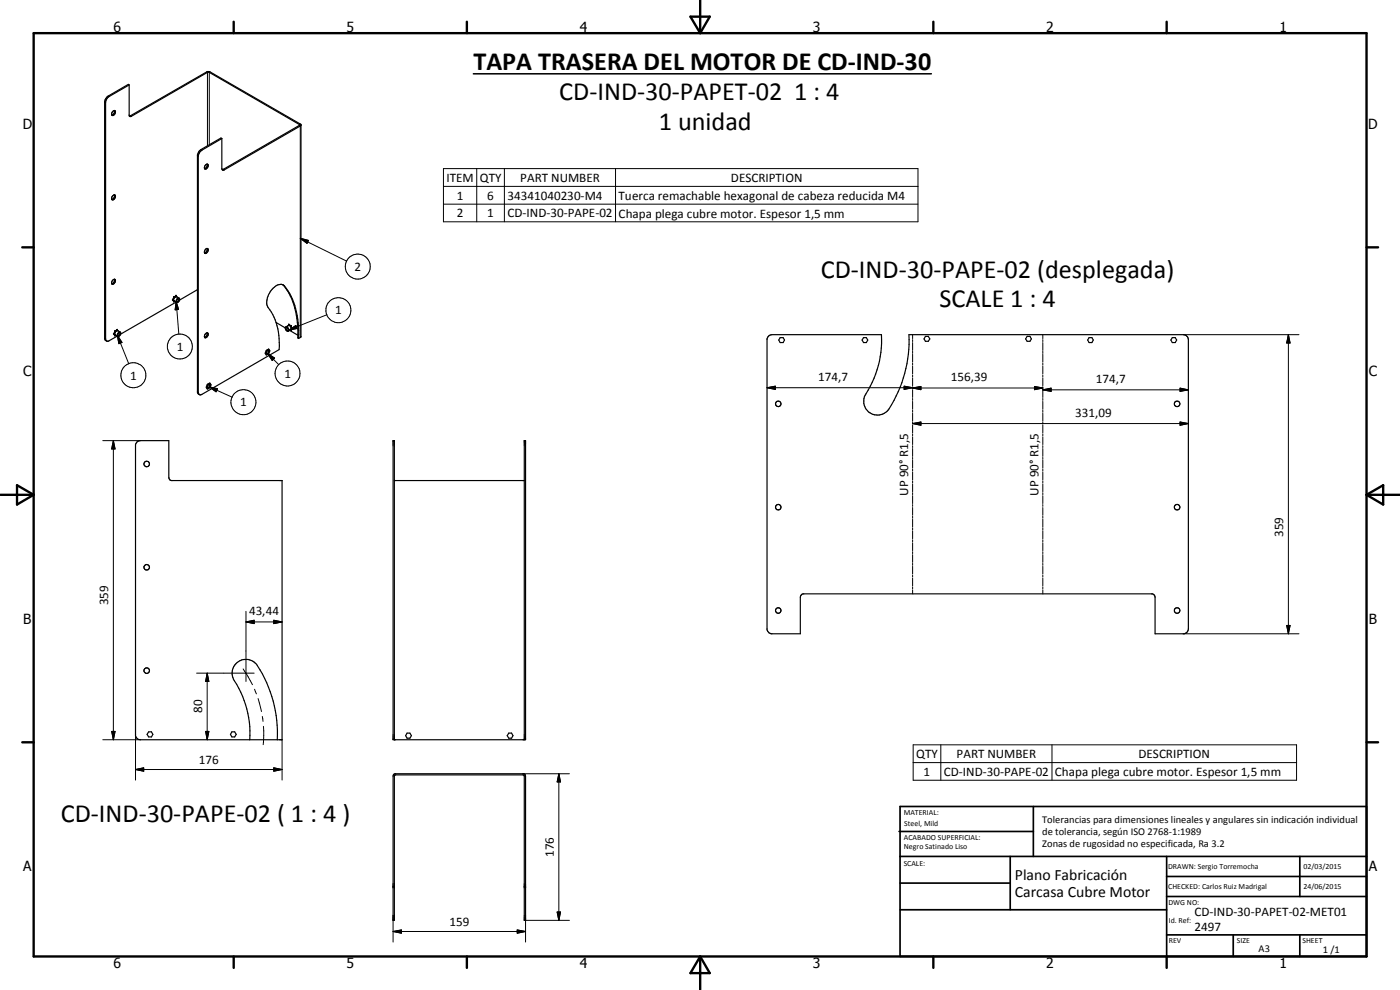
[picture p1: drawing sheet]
<svg xmlns="http://www.w3.org/2000/svg" width="420mm" height="297mm" viewBox="0 0 420 297" stroke-linecap="round" stroke-linejoin="round" font-family="sans-serif">
<g fill="none" stroke="#000" stroke-width=".35">
<path d="M33.8 33.5l.3-.3a.44 .44 0 0 1 .6 .2 .44 .44 0 0 1-.1 .6 .62 .62 0 0 1-.4 .5 .62 .62 0 0 1-.7-.1zM34.3 33.1a1.12 1.12 0 0 1-.7 1.4M38.8 25.5v9.2l.2 .3 23.5-13.4 27.4 15.8v.2l-23.1 13.3M38.8 25.5l-.3-.2-6 3.5a2.43 2.43 0 0 0-1.1 1.8v70.9a.91 .91 0 0 0 1.4 .7l2.4-1.4M38.8 25.5l-6 3.5-.8 .8-.3 .8v71.3l.2 .3M38.9 34.8l23.2-13.3h.6l27.5 15.8 .1 63.8-.7 .5M90.3 37.6l-23 13.4h-.6M33.8 58.8a.48 .48 0 0 1 .7-.3 .48 .48 0 0 1 .1 .8l-.4 .5a.47 .47 0 0 1-.7 .1 .47 .47 0 0 1 .1-.7zM34.3 58.5a1.06 1.06 0 0 1-.7 1.3M61.6 49.6l.2-.2a.49 .49 0 0 1 .7 .1 .49 .49 0 0 1-.2 .7l-.4 .5a.52 .52 0 0 1-.6-.3 .52 .52 0 0 1 .2-.7zM62.2 49.2a1.12 1.12 0 0 1-.8 1.4M66.6 41.6v8.9l.1 .5"/>
<path d="M66.6 41.6l-.3-.2-6 3.5-.6 .5-.4 1.1v71.3l.5 .6M66.6 41.6l-6 3.4a2.2 2.2 0 0 0-1.1 1.9v70.8l.3 .7M66.7 50.9h.1M61.8 74.7a.47 .47 0 0 1 .6 0 .47 .47 0 0 1 0 .7l-.5 .6a.44 .44 0 0 1-.6-.1 .44 .44 0 0 1 .1-.6zM62.2 74.5a1.12 1.12 0 0 1-.8 1.4M33.8 84.1a.48 .48 0 0 1 .7-.3 .48 .48 0 0 1 .1 .8 .57 .57 0 0 1-.4 .6 .57 .57 0 0 1-.7-.3zM34.3 83.8a1.06 1.06 0 0 1-.7 1.3M34.4 99.2l.1 .1M34.5 99.8l-.3 .3M34.5 99.4l-.3 .7M34.5 99.4v.4M34.5 99.8v.6"/>
<path d="M34.6 99.3l-.1 .1M34.6 99.3h.2M34.8 99.3l-.3 .5M34.9 99.3h-.1M34.9 99.2h.4l.8 .5M35.1 99.1l.2 .1M35.1 99.1l-.5 .2M35.1 99.1l-.2 .2M35.2 98.8v.1M35.5 99.3v.1M36.1 99.7l.1 .5M36.1 99.7a.74 .74 0 0 0-.8 .4 .74 .74 0 0 0 .2 .9l.7-.8"/>
<path d="M51.8 90h-.1M51.9 90l.2 .3M51.9 89.8v.2M51.9 90l.2 .1M52.1 90.1l.1 .2M52.1 90.1v.1M52.1 89v.1M52.1 90.2l.1 .1M52.1 90.5h.1M52.1 90.5v.1M52.1 90.3h.2M52.1 89.2l-.2 .6"/>
<path d="M52.1 89.2l.1 .3M52.2 89.5l-.1 .6M52.2 90.3h-.1M52.2 89.4l-.3 .4M52.2 90.3l.8 .4M52.3 89.2h-.2M52.4 90.4l-.3 .1M52.6 89l-.4 .4M52.6 89l-.3 .2M52.7 88.9l-.4 .3M52.7 88.9h.2M52.7 88.9l-.1 .1"/>
<path d="M52.8 88.6l.1 .1M52.9 90.6l-16.7 9.6M52.9 88.9l-.3 .1M52.9 88.9l.9 .6M53.1 89.7a.46 .46 0 0 1 .8-.2 .46 .46 0 0 1-.1 .8 .47 .47 0 0 1-.7 .4 .47 .47 0 0 1-.1-.8zM53.2 89.8l.3-.1a.44 .44 0 0 1 .1 .5 .44 .44 0 0 1-.6 .2zM59.3 86.9l-5.4 3.1M62.2 99.9a1.12 1.12 0 0 1-.8 1.3M82.9 96.8l2.7 1.6M82.9 96.8l.8 3.8 .1 4.3-23.2 13.4-.8 .1M82.9 96.8l-1.5-3.2a3.9 3.9 0 0 1-1.2-3.8 5.5 5.5 0 0 1 4.2-4.5l.3 .1a9.6 9.6 0 0 1 3.4 5.3 28.6 28.6 0 0 1 1.5 10.9M84.9 85.4a22.3 22.3 0 0 1 4.5 14.8v1.2l.2 .2"/>
<path d="M85.8 98.1a.72 .72 0 0 1 .8 .5 .72 .72 0 0 1-.3 .8l-.5-.5-.2-.5M85.8 98.1l-.2 .3M85.9 98.3a.48 .48 0 0 1 .5 .3 .48 .48 0 0 1-.2 .6l-.4-.5zM86.7 97.2v.2M86.8 97.5l-.3 .2M86.8 97.5l.5 .3M86.8 97.5l.1 .2M86.9 99.1l2.5 1.5M86.9 97.7l-.2-.1-.9 .5M86.9 97.7l.4 .1M86.9 97.7l.5 .6-.1 .6M87 97.7h.1"/>
<path d="M87.2 99l.2 .1M87.2 99h.2M87.3 97.8l.1 .1M87.3 98.9l-.8 .5M87.4 99.1v.1M87.4 97.9l.2 .6M87.4 97.9v.5M87.4 97.7h.1M87.4 98.4h.1M87.5 98.4l.1 .1M87.6 98.5v.1M87.6 98.6l-.2 .4"/>
<path d="M87.7 98.6h.1M34.2 100.2h-.2M34.2 100.2l.3 .3M34.2 100.1v.1M34.2 100.2l.3 .2M34.4 100.7h.1M34.5 100.5h.1M34.5 100.6l-.1 .1M34.5 100.4l.1 .1M34.5 100.4v.1M34.6 100.5l.7 .4M34.7 100.6l-.3 .1"/>
<path d="M35.5 100l.4-.2a.49 .49 0 0 1 0 .6 .49 .49 0 0 1-.5 .2zM61.6 100.2a.48 .48 0 0 1 .7-.3 .48 .48 0 0 1 .1 .8l-.5 .6a.5 .5 0 0 1-.6-.3 .5 .5 0 0 1 .2-.6zM62.2 115.4l.7-.4 .4 .4a1.22 1.22 0 0 1-1.1 1.3l-.3-.4zM62.3 115.4l.6-.4 .3 .5-.3 .7-.6 .4-.3-.4zM62.4 115.6l.3-.2a.44 .44 0 0 1 .2 .6 .44 .44 0 0 1-.6 .2zM80 105.2l.6-.4 .3 .5-.3 .7-.6 .4-.3-.4zM80 105.1l.7-.3 .2 .4a1.23 1.23 0 0 1-1 1.3l-.3-.6zM80.1 105.4l.2-.2 .3 .2-.4 .7-.3-.3zM230.8 100.7l.9-.3h32.8a31.3 31.3 0 0 1-5.1 18.7 4.2 4.2 0 0 0 2.1 5 4.2 4.2 0 0 0 5.3-1.4 38.3 38.3 0 0 0 6-22.3h82.3l.9 .3 .4 .4 .2 .8v86.8l-.4 1-.8 .5h-8.7v-11l-.4-.8-.4-.2h-104.9l-.4 .2-.4 .8v11h-8.8l-.6-.3-.6-.9v-87.4zM234.1 101.3h.9l.4 .7-.4 .8h-.9l-.4-.8zM259.2 101.3h.8l.4 .7-.4 .8h-.8l-.5-.8zM277.7 100.9h.9l.4 .8-.4 .7h-.9l-.4-.7z"/>
<path d="M308.3 100.9h.8l.4 .8-.4 .7h-.8l-.5-.7zM326.8 101.3h.9l.4 .7-.4 .8h-.9l-.4-.8zM351.8 101.3h.9l.4 .7-.4 .8h-.9l-.4-.8zM41.1 132.6l1.1-.4h8.5v11l.3 .8 .4 .2h33.3v77.8h-42.5a1.51 1.51 0 0 1-1.5-1.2v-87.4zM118.4 144.2h38.9M44.6 219.6h.9l.4 .7-.4 .8h-.9l-.5-.8zM69.6 219.6h.8l.5 .7-.5 .8h-.8l-.4-.8zM122.2 220h.8l.5 .7-.5 .8h-.8l-.5-.8zM152.7 220h.8l.5 .7-.5 .8h-.8l-.5-.8zM75 222a30.9 30.9 0 0 0-5.1-18.7 4.1 4.1 0 0 1 2.1-5 4.1 4.1 0 0 1 5.2 1.4 37.2 37.2 0 0 1 6 22.3M118.2 232.3l.3-.1h38.7l.3 .1 .2 .6v43.2h-.4v-43.2l-.3-.4-38.6 .1v43.5h-.4v-43.2zM118.4 222v-89.8h-.4v89.8h39.7v-89.8h-.4v89.8"/>
<path d="M118 266.1h.4M157.3 266.1h.4"/>
<circle cx="44" cy="139.2" r=".85"/>
<circle cx="233.6" cy="121.2" r=".82"/>
<circle cx="353.3" cy="121.2" r=".83"/>
<circle cx="233.6" cy="152.2" r=".82"/>
<circle cx="353.3" cy="152.2" r=".84"/>
<circle cx="44" cy="170.2" r=".81"/>
<circle cx="233.6" cy="183.2" r=".82"/>
<circle cx="353.3" cy="183.2" r=".83"/>
<circle cx="44" cy="201.2" r=".83"/>
</g>
<g fill="none" stroke="#000" stroke-width=".3">
<path d="M31.4 30.6l.3 .2M32.5 28.8l.3 .2M39.2 34.7l.2 .2M62.3 21.7v22.1M62.8 21.7v21.8M89.8 37.3v.3M90.1 37.8v63.5M59.3 46.7l.2 .2M60.3 44.9l.3 .1M67 50.8l.3 .2M133.1 50.6h142.4v15.9h-142.4zM133.1 55.9h142.4"/>
<path d="M143.1 50.6v15.9M151.4 50.6v15.9M184.7 50.6v15.9M90.1 71.5l2.5 .6-.5 .9zM90.1 71.5l13.9 6.9M133.1 61.3h142.4M35.4 99.3l-.2-.4-.7 .4-.3 .9 .3 .4 .2-.1M52.9 90.4l.7 2.4-1 .2zM52.9 90.4l.8 9.8M53.1 89.1l-.2-.4-.8 .4-.3 .9 .3 .5 .3-.2M85.2 85.7l.2 .2M86.4 97.7l.3-.3 .7 .3 .3 .9-.3 .5-.2-.1"/>
<path d="M86.7 99.1l2.1-1.4 .4 .9zM98.1 94.4l-11.4 4.7M31.4 101.5l.3 .1M35.2 100.6l1.4 2.1-.9 .4zM35.2 100.6l3.4 8.5M59.3 117.6l.2 .1M62.8 116.1l2.5 .5-.5 1zM62.8 116.1l6.9 3.1M80.3 106l2.1 1.4-.7 .8zM80.3 106l3.3 3.4M230.2 116.3l2.5-.4v.9zM230.2 116.3h43.7"/>
<path d="M271.3 115.9l2.6 .4-2.6 .5zM273.9 116.4l2.5-.4v.9zM273.9 100.4v1.2M273.9 101.9v.6M273.9 102.8v2.4M273.9 105.4v.6M273.9 106.3v2.4M273.9 109v.6M273.9 109.9v2.3M273.9 112.5v.6M273.9 113.4v2.3M273.9 116v.6"/>
<path d="M273.9 116.9v2.4M273.9 119.5v.6M273.9 116.4h39.1M310.5 116l2.5 .4-2.5 .5zM313 117l2.5-.5v.9zM313 100.4v1.2M313 101.9v.6M313 102.8v2.4M313 105.4v.6M313 106.3v2.4M313 109v.6M313 109.9v2.3"/>
<path d="M313 112.5v.6M313 113.4v2.3M313 116v.6M313 116.9v2.4M313 119.5v.6M313 117h43.6M354.1 116.5l2.5 .5-2.5 .4zM355.1 100.4h34.7M386.7 100.4l.5 2.5h-1zM386.7 100.4v89.8M30.8 132.2h11.4M34 132.2l.5 2.5h-1z"/>
<path d="M34 132.2v89.8M273.9 127.1l2.5-.5v1zM273.9 120.4v2.4M273.9 123.1v.6M273.9 124v2.4M273.9 126.6v.6M273.9 127.5v2.4M273.9 130.2v.6M273.9 131.1v2.3M273.9 133.7v.6M273.9 134.6v2.3M273.9 137.2v.6"/>
<path d="M273.9 138.1v2.4M273.9 127.1h82.7M313 120.4v2.4M313 123.1v.6M313 124v2.4M313 126.6v.6M313 127.5v2.4M313 130.2v.6M313 131.1v2.3M313 133.7v.6M313 134.6v2.3M313 137.2v.6"/>
<path d="M313 138.1v2.4M354.1 126.6l2.5 .5-2.5 .5zM273.9 140.8v.6M273.9 141.6v2.4M273.9 144.3v.6M273.9 145.2v2.3M273.9 147.8v.6M273.9 148.7v2.4M273.9 151.4v.5M273.9 152.3v2.3M273.9 154.9v.6M273.9 155.8v2.4"/>
<path d="M273.9 158.4v.6M273.9 159.3v2.4M313 140.8v.6M313 141.6v2.4M313 144.3v.6M313 145.2v2.3M313 147.8v.6M313 148.7v2.4M313 151.4v.5M313 152.3v2.3M313 154.9v.6M313 155.8v2.4"/>
<path d="M313 158.4v.6M313 159.3v2.4M273.9 162v.6M273.9 162.9v2.3M273.9 165.5v.6M273.9 166.4v2.3M273.9 169v.6M273.9 169.9v2.4M273.9 172.6v.5M273.9 173.5v2.3M273.9 176.1v.6M273.9 177v1.2"/>
<path d="M313 162v.6M313 162.9v2.3M313 165.5v.6M313 166.4v2.3M313 169v.6M313 169.9v2.4M313 172.6v.5M313 173.5v2.3M313 176.1v.6M313 177v1.2M73.8 186.6l2.5-.5v1zM73.8 183.4v21.1"/>
<path d="M73.8 186.6h10.9M82.2 186.1l2.5 .5-2.5 .5zM355.1 190.2h34.7M386.2 187.7h1l-.5 2.5zM33.5 219.5h1l-.5 2.5zM59 202h17.3M61.7 219.5h1l-.5 2.5zM62.2 202l.5 2.5h-1zM62.2 202v20M73 200.7l2.8 4.7M76.4 206.8l.6 1.4M77.5 209.6l1 3.9"/>
<path d="M78.7 215l.2 1.5M79.1 217.9l-.1 5.5M30.8 222h11.4M40.7 230.9l2.4-.5v1zM40.7 230.9h44M40.7 220.5v13.6M82.2 230.4l2.5 .5-2.5 .5zM84.7 222v12.1M157 232.2h13.9M167.7 232.2l.5 2.4h-1zM167.7 232.2v43.9M274.1 223.5h115v10.6h-115z"/>
<path d="M274.1 228.8h115M282.4 223.5v10.6M315.7 223.5v10.6M118 279.5l2.5-.5v1zM118 279.5h39.7M118 274.7v8M155.2 279l2.5 .5-2.5 .5zM157.7 274.7v8M157.7 276.1h13.2M167.2 273.6h1l-.5 2.5z"/>
<circle cx="101.6" cy="93.1" r="3.7"/>
<circle cx="107.4" cy="80" r="3.7"/>
<circle cx="40" cy="112.6" r="3.8"/>
<circle cx="54" cy="104" r="3.7"/>
<circle cx="86.3" cy="112.1" r="3.8"/>
<circle cx="73.1" cy="120.7" r="3.8"/>
</g>
<g fill="#000">
<circle cx="35" cy="99" r=".18"/>
<circle cx="35.1" cy="99" r=".18"/>
<circle cx="51.8" cy="89.9" r=".18"/>
<circle cx="52.1" cy="90.2" r=".18"/>
<circle cx="52.2" cy="90.3" r=".18"/>
<circle cx="52.7" cy="88.8" r=".18"/>
<circle cx="52.8" cy="88.8" r=".18"/>
<circle cx="53.2" cy="89.2" r=".18"/>
<circle cx="86.3" cy="97.8" r=".18"/>
<circle cx="87.4" cy="98.9" r=".18"/>
<circle cx="87.4" cy="97.7" r=".18"/>
<circle cx="87.7" cy="98.6" r=".18"/>
<circle cx="34.2" cy="100.1" r=".18"/>
<circle cx="34.5" cy="100.5" r=".18"/>
<circle cx="34.6" cy="100.5" r=".18"/>
<circle cx="118" cy="266.1" r=".18"/>
<circle cx="118.4" cy="266.1" r=".18"/>
<circle cx="157.3" cy="266.1" r=".18"/>
<circle cx="157.7" cy="266.1" r=".18"/>
</g>
<path d="M142.1 22.1h137.4" fill="none" stroke="#000" stroke-width=".46"/>
<g fill="none" stroke="#000" stroke-width=".71">
<path d="M10.1 9.9h400v277.1h-400zM70.1 6.5v3.4M140.1 6.5v3.4M207.2 5h5.8l-2.9 4.9zM210.1 0v9.9M280.1 6.5v3.4M350.1 6.5v3.4M6.7 74.2h3.4M410.1 74.2h3.5M.1 148.5h10M5.1 145.6l5 2.9-5 2.9zM410.1 148.5h10"/>
<path d="M410.1 148.5l5-2.9v5.8zM6.7 222.7h3.4M410.1 222.7h3.5M70.1 287v3.4M140.1 287v3.4M210.1 287v10M210.1 287l2.9 5h-5.8zM280.1 287v3.4M350.1 287v3.4"/>
</g>
<g fill="none" stroke="#000" stroke-width=".51">
<path d="M269.8 249.5h40.3M270.1 242h140v45h-140zM270.1 257h140M303.2 257v16M310.1 242v15M350.1 257v30M390.1 257v12M270.1 265h33.1M270.1 273h80M350.1 269h60M350.1 263h60M350.1 280.5h60"/>
<path d="M370.1 280.5v6.5M390.1 280.5v6.5"/>
</g>
<g fill="#000">
<path d="M90.1 71.5l2.5 .6-.5 .9zM52.9 90.4l.7 2.4-1 .2zM86.7 99.1l2.1-1.4 .4 .9zM35.2 100.6l1.4 2.1-.9 .4zM62.8 116.1l2.5 .5-.5 1zM80.3 106l2.1 1.4-.7 .8zM230.2 116.3l2.5-.4v.9zM271.3 115.9l2.6 .4-2.6 .5zM273.9 116.4l2.5-.4v.9zM310.5 116l2.5 .4-2.5 .5zM313 117l2.5-.5v.9zM354.1 116.5l2.5 .5-2.5 .4z"/>
<path d="M386.7 100.4l.5 2.5h-1zM34 132.2l.5 2.5h-1zM273.9 127.1l2.5-.5v1zM354.1 126.6l2.5 .5-2.5 .5zM73.8 186.6l2.5-.5v1zM82.2 186.1l2.5 .5-2.5 .5zM386.2 187.7h1l-.5 2.5zM33.5 219.5h1l-.5 2.5zM61.7 219.5h1l-.5 2.5zM62.2 202l.5 2.5h-1zM40.7 230.9l2.4-.5v1zM82.2 230.4l2.5 .5-2.5 .5z"/>
<path d="M167.7 232.2l.5 2.4h-1zM118 279.5l2.5-.5v1zM155.2 279l2.5 .5-2.5 .5zM167.2 273.6h1l-.5 2.5z"/>
</g>
<g font-size="7.9">
<text x="142.1" y="21">TAPA TRASERA DEL MOTOR DE CD-IND-30</text>
<text x="167.8" y="30.1">CD-IND-30-PAPET-02 1 : 4</text>
<text x="197.7" y="39">1 unidad</text>
<text x="246.4" y="83.3">CD-IND-30-PAPE-02 (desplegada)</text>
<text x="281.9" y="92.2">SCALE 1 : 4</text>
<text x="18.3" y="246.6">CD-IND-30-PAPE-02 ( 1 : 4 )</text>
</g>
<g font-size="4.7">
<text x="304.6" y="263.9">Plano Fabricación</text>
<text x="304.6" y="269.3">Carcasa Cubre Motor</text>
</g>
<g font-size="4.2">
<text x="34" y="9.6">6</text>
<text x="104" y="9.6">5</text>
<text x="174" y="9.6">4</text>
<text x="244" y="9.6">3</text>
<text x="314" y="9.6">2</text>
<text x="384" y="9.6">1</text>
<text x="6.8" y="38.7">D</text>
<text x="410.6" y="38.7">D</text>
<text x="7" y="112.9">C</text>
<text x="410.8" y="112.9">C</text>
<text x="7" y="187.1">B</text>
<text x="410.8" y="187.1">B</text>
<text x="7" y="261.4">A</text>
<text x="410.8" y="261.4">A</text>
<text x="34" y="290.4">6</text>
<text x="104" y="290.4">5</text>
<text x="174" y="290.4">4</text>
<text x="244" y="290.4">3</text>
<text x="314" y="290.4">2</text>
<text x="384" y="290.4">1</text>
</g>
<g font-size="3.9">
<text x="134" y="54.6">ITEM</text>
<text x="137.1" y="59.9">1</text>
<text x="144" y="54.6">QTY</text>
<text x="146.2" y="59.9">6</text>
<text x="152.3" y="59.9">34341040230-M4</text>
<text x="156.2" y="54.6">PART NUMBER</text>
<text x="185.7" y="59.9">Tuerca remachable hexagonal de cabeza reducida M4</text>
<text x="219.4" y="54.6">DESCRIPTION</text>
<text x="137.1" y="65.2">2</text>
<text x="146.2" y="65.2">1</text>
<text x="152.3" y="65.2">CD-IND-30-PAPE-02</text>
<text x="185.7" y="65.3">Chapa plega cubre motor. Espesor 1,5 mm</text>
<text x="106.4" y="81.3">2</text>
<text x="100.6" y="94.3">1</text>
<text x="53" y="105.2">1</text>
<text x="39.1" y="113.9">1</text>
<text x="85.3" y="113.3">1</text>
<text x="245.6" y="114.3">174,7</text>
<text x="285.4" y="114.4">156,39</text>
<text x="328.9" y="114.9">174,7</text>
<text x="72.1" y="122">1</text>
<text x="322.7" y="125.1">331,09</text>
<text x="272.5" y="148.7" transform="rotate(-90 272.5 148.7)">UP 90° R1,5</text>
<text x="311.6" y="148.7" transform="rotate(-90 311.6 148.7)">UP 90° R1,5</text>
<text x="385.1" y="161.1" transform="rotate(-90 385.1 161.1)">359</text>
<text x="32.5" y="181.6" transform="rotate(-90 32.5 181.6)">359</text>
<text x="74.7" y="184.5">43,44</text>
<text x="60.7" y="214" transform="rotate(-90 60.7 214)">80</text>
<text x="274.9" y="227.4">QTY</text>
<text x="287.1" y="227.4">PART NUMBER</text>
<text x="341.7" y="227.4">DESCRIPTION</text>
<text x="59.7" y="229.4">176</text>
<text x="277.2" y="232.7">1</text>
<text x="283.2" y="232.7">CD-IND-30-PAPE-02</text>
<text x="316.6" y="232.8">Chapa plega cubre motor. Espesor 1,5 mm</text>
<text x="166.2" y="257.1" transform="rotate(-90 166.2 257.1)">176</text>
<text x="358.5" y="275">CD-IND-30-PAPET-02-MET01</text>
<text x="134.9" y="277.9">159</text>
<text x="358.5" y="279.4">2497</text>
</g>
<g font-size="3.1">
<text x="312.7" y="246.8">Tolerancias para dimensiones lineales y angulares sin indicación individual</text>
<text x="312.7" y="250.4">de tolerancia, según ISO 2768-1:1989</text>
<text x="312.7" y="254">Zonas de rugosidad no especificada, Ra 3.2</text>
<text x="377.7" y="285.6">A3</text>
<text x="397" y="285.9">1 /1</text>
</g>
<g font-size="2.4">
<text x="271.2" y="244.4">MATERIAL:</text>
<text x="271.3" y="252">ACABADO SUPERFICIAL:</text>
<text x="271.4" y="247.9">Steel, Mild</text>
<text x="271.3" y="254.6">Negro Satinado Liso</text>
<text x="271.2" y="259.7">SCALE:</text>
<text x="350.6" y="260.8">DRAWN: Sergio Torremocha</text>
<text x="391.2" y="260.6">02/03/2015</text>
<text x="350.6" y="266.9">CHECKED: Carlos Ruiz Madrigal</text>
<text x="391.2" y="266.7">24/06/2015</text>
<text x="350.6" y="271.4">DWG NO:</text>
<text x="350.8" y="276.9">Id. Ref:</text>
<text x="350.8" y="282.8">REV</text>
<text x="371.2" y="282.9">SIZE</text>
<text x="390.9" y="282.9">SHEET</text>
</g>
</svg>
